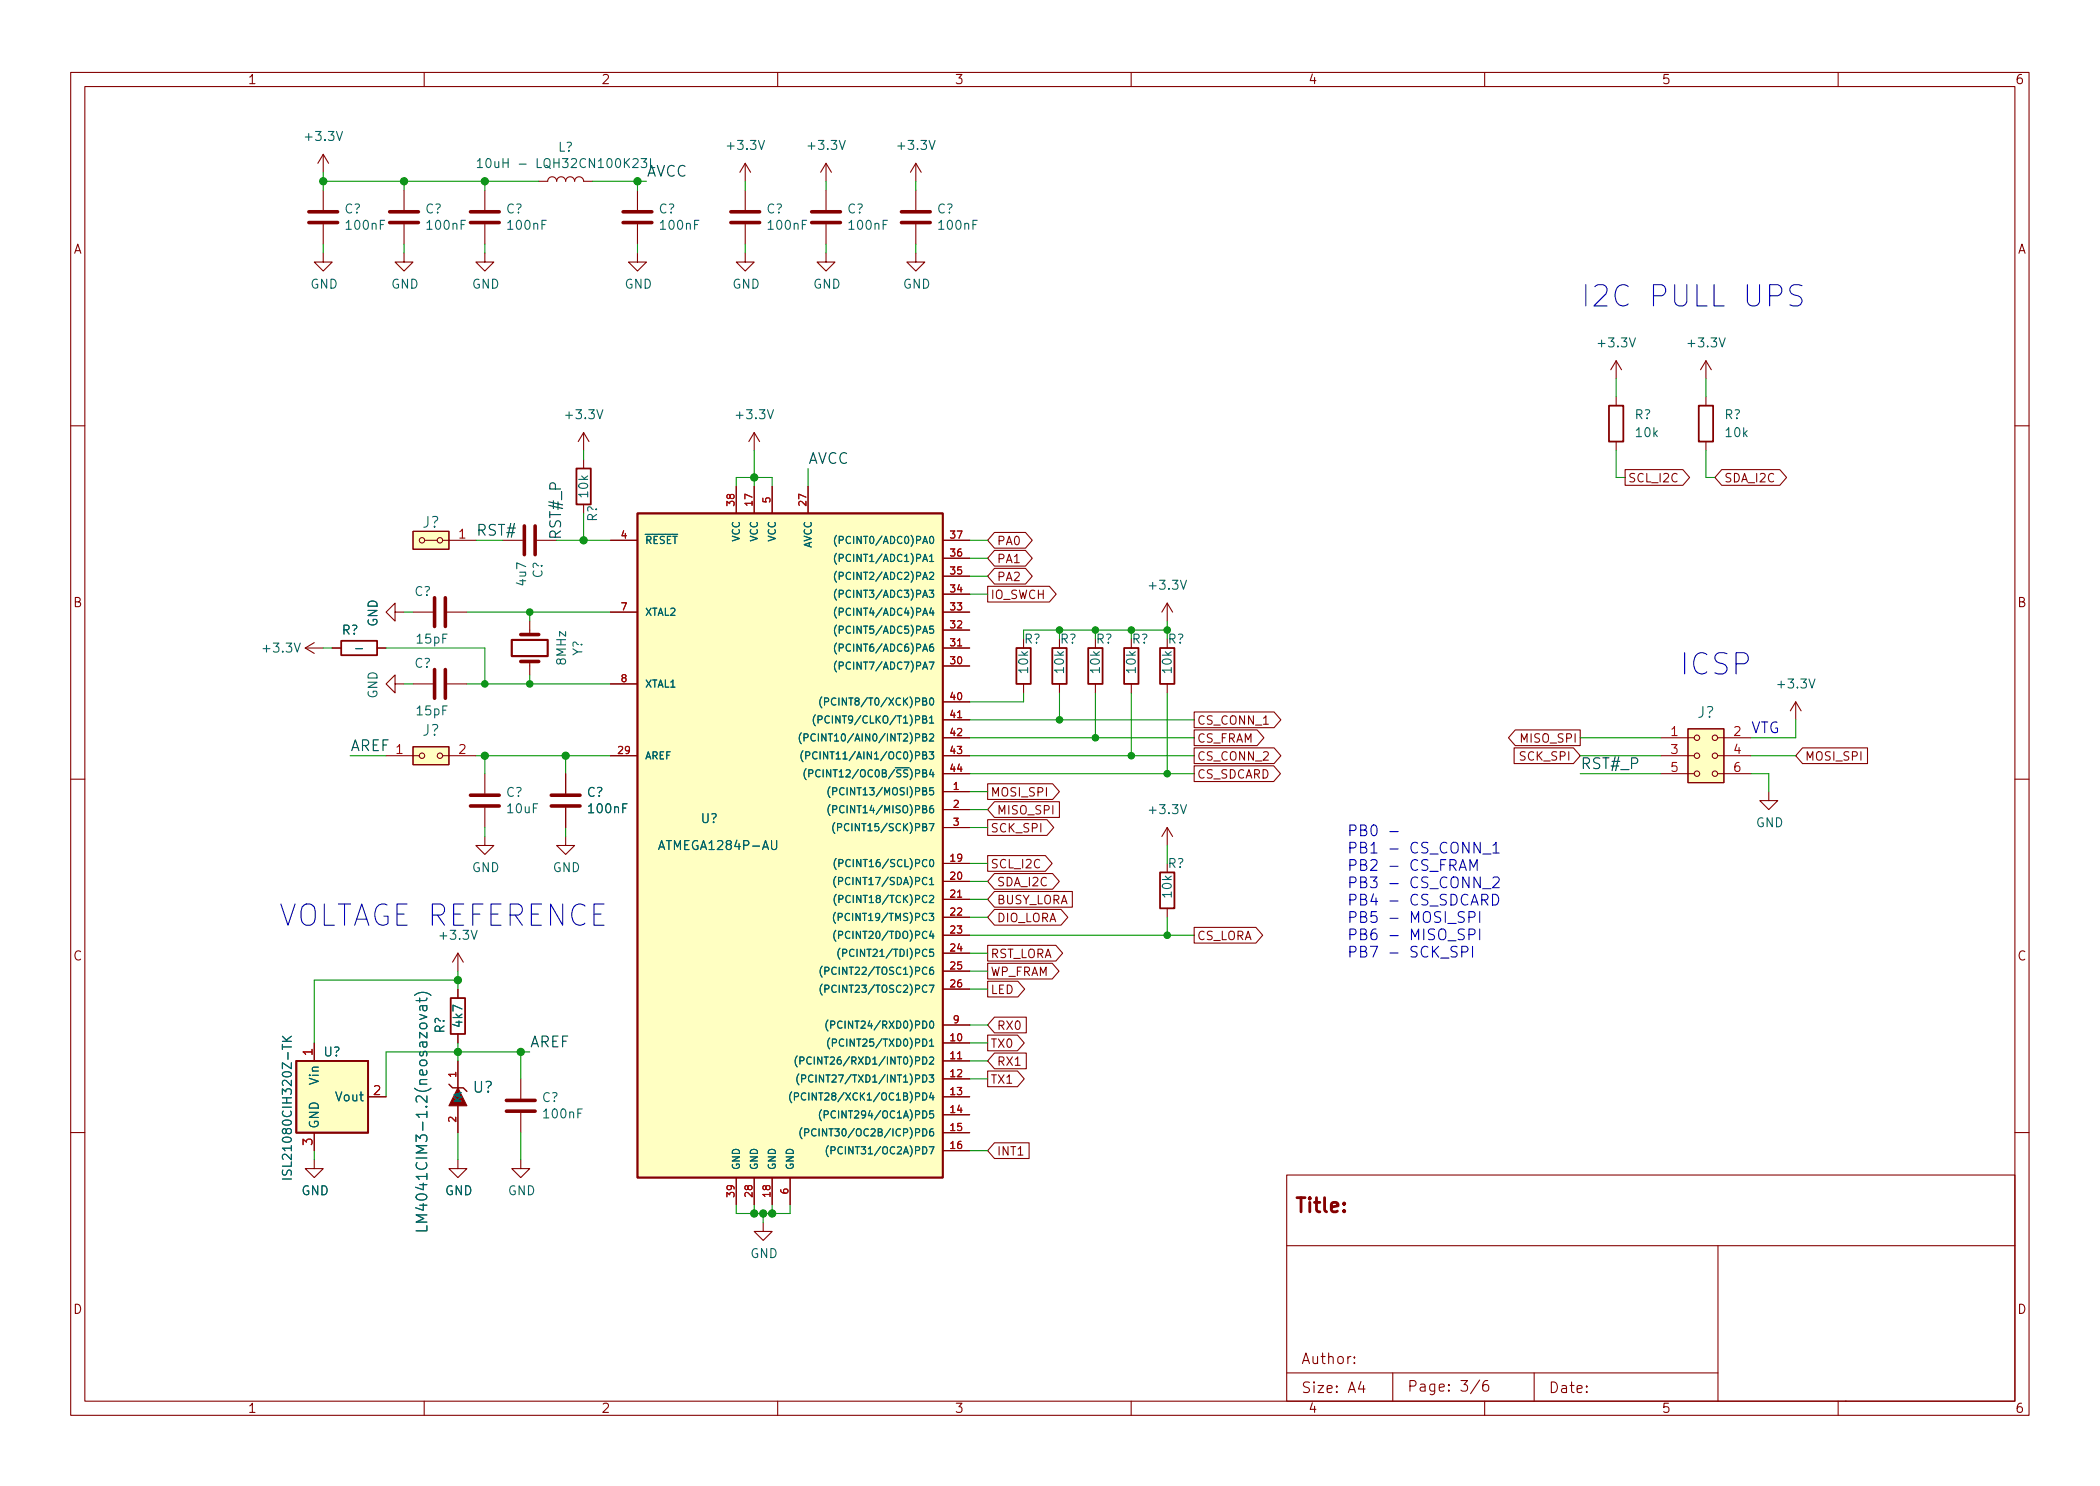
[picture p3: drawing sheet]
<svg xmlns="http://www.w3.org/2000/svg" width="297mm" height="210mm" viewBox="0 0 297 210" stroke-linecap="round" stroke-linejoin="round" font-family="sans-serif">
<g fill="none" stroke="#840000" stroke-width=".15">
<path d="M10 10.2h277v190.1h-277zM12 12.2h273v186.1h-273zM60 10.2v2M110 10.2v2M160 10.2v2M210 10.2v2M260 10.2v2M45.7 35.8v1.3h1.3l-1.3 1.2-1.3-1.2h1.3M45.7 21.8v2.6M45.7 26.9v2.8M45.7 31.7v2.8M45.7 21.8l-.7 1.3"/>
<path d="M45.7 21.8l.8 1.3M57.1 35.8v1.3h1.3l-1.3 1.2-1.2-1.2h1.2M57.1 26.9v2.8M57.1 31.7v2.8M68.6 35.8v1.3h1.2l-1.2 1.2-1.3-1.2h1.3M68.6 26.9v2.8M68.6 31.7v2.8M76.2 25.6h1.3a.64 .64 0 0 1 .6-.6 .64 .64 0 0 1 .6 .6 .64 .64 0 0 1 .7-.6 .64 .64 0 0 1 .6 .6 .64 .64 0 0 1 .6-.6 .64 .64 0 0 1 .7 .6 .64 .64 0 0 1 .6-.6 .64 .64 0 0 1 .6 .6h1.3M90.2 35.8v1.3h1.2l-1.2 1.2-1.3-1.2h1.3M90.2 26.9v2.8M90.2 31.7v2.8M105.4 35.8v1.3h1.3l-1.3 1.2-1.3-1.2h1.3"/>
<path d="M105.4 23.1v2.5M105.4 26.9v2.8M105.4 31.7v2.8M105.4 23.1l-.8 1.3M105.4 23.1l.8 1.3M116.8 35.8v1.3h1.3l-1.3 1.2-1.2-1.2h1.2M116.8 23.1l-.7 1.3M116.8 23.1v2.5M116.8 26.9v2.8M116.8 31.7v2.8M116.8 23.1l.8 1.3M129.5 35.8v1.3h1.3l-1.3 1.2-1.2-1.2h1.2"/>
<path d="M129.5 23.1l-.7 1.3M129.5 23.1v2.5M129.5 26.9v2.8M129.5 31.7v2.8M129.5 23.1l.8 1.3M228.6 51v2.6M228.6 56.1v1.3M228.6 51l-.8 1.3M228.6 51l.8 1.3M241.3 51v2.6M241.3 56.1v1.3M241.3 51l-.8 1.3"/>
<path d="M241.3 51l.8 1.3M10 60.2h2M58.4 75.2h5.1v2.5h-5.1zM60.1 76.4h1.7M62.6 76.4h4.7M71.1 76.4h2.8M75.9 76.4h2.8M82.5 61.2l-.7 1.3M82.5 61.2v2.5M82.5 65v1.3M82.5 61.2l.8 1.3M86.4 76.4h3.8"/>
<path d="M104.1 68.8v3.8M106.7 61.2v2.5M106.7 68.8v3.8M106.7 61.2l-.8 1.3M106.7 61.2l.7 1.3M109.2 68.8v3.8M114.3 68.8v3.8M133.3 79h3.9M133.3 76.4h3.9M140.7 77.9h4.4l.9 1.1-.9 1.1h-4.4l-1-1.1zM140.7 75.3h4.4l.9 1.1-.9 1.2h-4.4l-1-1.2zM228.6 62.5v1.2"/>
<path d="M229.9 66.4h8.1l1 1.2-1 1.1h-8.1zM241.3 62.5v1.2M243.5 66.4h8.3l.9 1.2-.9 1.1h-8.3l-.9-1.1zM285 60.2h2M43.2 91.7l1.2 .8M43.2 91.7h2.5M44.4 90.9l-1.2 .8M47 91.7h1.3M53.3 91.7h1.3M55.9 86.6v-1.3l-1.3 1.3 1.3 1.3v-1.3h1.2M55.9 96.8v-1.3l-1.3 1.3 1.3 1.2v-1.2h1.2M58.4 86.6h2.8"/>
<path d="M58.4 96.8h2.8M63.2 86.6h2.8M63.2 96.8h2.8M74.9 87.9v1.9M74.9 93.6v1.9M86.4 86.6h3.8M86.4 96.8h3.8M133.3 91.7h3.9M133.3 94.2h3.9M133.3 89.1h3.9M133.3 86.6h3.9M133.3 84.1h3.9"/>
<path d="M133.3 81.5h3.9M133.3 99.3h3.9M139.7 83h8.7l1 1.1-1 1.1h-8.7zM140.7 80.4h4.4l.9 1.1-.9 1.1h-4.4l-1-1.1zM144.8 90.4v1.3M144.8 96.8v1.2M149.9 90.4v1.3M149.9 96.8v1.2M154.9 90.4v1.3M154.9 96.8v1.2M160 90.4v1.3M160 96.8v1.2"/>
<path d="M165.1 85.3v2.6M165.1 90.4v1.3M165.1 96.8v1.2M165.1 85.3l-.8 1.3M165.1 85.3l.8 1.3M254 99.3l-.8 1.3M254 99.3v2.5M254 99.3l.8 1.3M10 110.2h2M54.6 106.9h4.7M58.4 105.7h5.1v2.5h-5.1zM62.6 106.9h4.7"/>
<path d="M68.6 118.4v1.2h1.2l-1.2 1.3-1.3-1.3h1.3M68.6 109.5v2.8M68.6 114.3v2.8M80 118.4v1.2h1.3l-1.3 1.3-1.3-1.3h1.3M80 109.5v2.8M80 114.3v2.8M86.4 106.9h3.8M133.3 112h3.9M133.3 114.5h3.9M133.3 106.9h3.9M133.3 117.1h3.9M133.3 101.8h3.9"/>
<path d="M133.3 104.4h3.9M133.3 109.5h3.9M139.7 116h8.4l1 1.1-1 1.1h-8.4zM139.7 110.9h9.2l1 1.1-1 1.1h-9.2zM140.7 113.4h9.2v2.3h-9.2l-1-1.2zM165.1 117.1v2.5M165.1 117.1l-.8 1.3M165.1 117.1l.8 1.3M168.9 103.3h8.9l1 1.1-1 1.1h-8.9zM168.9 108.4h11.3l.9 1.1-.9 1.1h-11.3zM168.9 105.8h11.3l1 1.1-1 1.1h-11.3zM168.9 100.7h11.3l1 1.1-1 1.2h-11.3z"/>
<path d="M214.2 105.8h8.4l.9 1.1-.9 1.1h-8.4zM214.3 103.3h9.2v2.2h-9.2l-.9-1.1zM234.9 106.9h4.7M234.9 104.4h4.7M234.9 109.5h4.7M238.8 103.1h5v7.6h-5zM243 106.9h4.6M243 104.4h4.6M243 109.5h4.6M250.2 112v1.3h1.3l-1.3 1.2-1.3-1.2h1.3M255 105.8h9.2v2.2h-9.2l-1-1.1zM285 110.2h2"/>
<path d="M64.8 134.9l-.8 1.2M64.8 134.9v2.5M64.8 139.9v1.3M64.8 134.9l.7 1.2M133.3 122.2h3.9M133.3 124.7h3.9M133.3 127.2h3.9M133.3 129.8h3.9M133.3 132.3h3.9M133.3 134.9h3.9M133.3 137.4h3.9M133.3 139.9h3.9"/>
<path d="M139.7 121.1h8.2l.9 1.1-.9 1.1h-8.2zM139.7 133.8h9.6l1 1.1-1 1.1h-9.6zM139.7 138.8h4.3l.9 1.1-.9 1.2h-4.3zM139.7 136.3h9.1l1 1.1-1 1.1h-9.1zM140.7 123.6h8.2l.9 1.1-.9 1.1h-8.2l-1-1.1zM140.7 128.7h9.4l.9 1.1-.9 1.1h-9.4l-1-1.1zM140.7 126.1h11v2.3h-11l-1-1.2zM165.1 122.2v1.2M165.1 128.5v1.3M168.9 131.2h8.7l1 1.1-1 1.1h-8.7zM44.4 147.6v2.5M52.1 155.2h2.5"/>
<path d="M64.8 146.3v1.3M64.8 150.1v3.8M64.8 156.5v3.8M73.7 152.6v2.8M73.7 157.5v2.8M133.3 147.6h3.9M133.3 150.1h3.9M133.3 152.6h3.9M133.3 155.2h3.9M133.3 157.7h3.9M133.3 145h3.9M139.7 146.5h4.2l1 1.1-1 1.1h-4.2z"/>
<path d="M139.7 151.5h4.2l1 1.1-1 1.2h-4.2zM140.7 149h4.5v2.2h-4.5l-1-1.1zM140.7 143.9h4.5v2.2h-4.5l-1-1.1zM10 160.2h2M44.4 164.1v1.2h1.3l-1.3 1.3-1.2-1.3h1.2M44.4 160.3v2.5M64.8 164.1v1.2h1.2l-1.2 1.3-1.3-1.3h1.3M73.7 164.1v1.2h1.2l-1.2 1.3-1.3-1.3h1.3M104.1 166.6v3.8M106.7 166.6v3.8M107.9 173v1.2h1.3l-1.3 1.3-1.2-1.3h1.2M109.2 166.6v3.8"/>
<path d="M111.8 166.6v3.8M133.3 160.3h3.9M133.3 162.8h3.9M140.7 161.7h4.9v2.2h-4.9l-1-1.1zM182 166.3h103v32h-103zM182 176.3h103M243 176.3v22M285 160.2h2M60 198.3v2M110 198.3v2M160 198.3v2M182 194.3h61"/>
<path d="M191.6 192.8v.1h-.1l.1-.1v.1M191.6 192v.1h-.1l.1-.1v.1M192.5 195.5l-.4 1h1M192.9 196v1M197 194.3v4M209.3 195.3l-1.3 1.9M210 198.3v2M210.4 195.3a.59 .59 0 0 0-.7 .7v.5l.2 .3h.4l.2-.1 .1-.5-.2-.2-.4-.1-.3 .3M217 194.3v4M260 198.3v2M261 198.3h.1"/>
<circle cx="59.7" cy="76.4" r=".38"/>
<circle cx="62.2" cy="76.4" r=".38"/>
<circle cx="59.7" cy="106.9" r=".38"/>
<circle cx="62.2" cy="106.9" r=".38"/>
<circle cx="240" cy="104.4" r=".38"/>
<circle cx="240" cy="109.5" r=".38"/>
<circle cx="240" cy="106.9" r=".38"/>
<circle cx="242.6" cy="106.9" r=".38"/>
<circle cx="242.6" cy="109.5" r=".38"/>
<circle cx="242.6" cy="104.4" r=".38"/>
</g>
<g fill="none" stroke="#840000" stroke-width=".25">
<path d="M227.6 57.4h2v5.1h-2zM240.3 57.4h2v5.1h-2zM81.5 66.3h2.1v5.1h-2.1zM90.2 72.6h43.1v94h-43.1zM48.3 90.7h5v2h-5zM143.8 91.7h2v5.1h-2zM148.8 91.7h2.1v5.1h-2.1zM153.9 91.7h2.1v5.1h-2.1zM159 91.7h2v5.1h-2zM164.1 91.7h2v5.1h-2zM164.1 123.4h2v5.1h-2zM41.9 150.1h10.2v10.2h-10.2z"/>
<path d="M63.8 141.2h2v5.1h-2z"/>
</g>
<g fill="none" stroke="#840000" stroke-width=".51">
<path d="M43.7 31.5h4.1M43.7 30h4.1M55.1 31.5h4.1M55.1 30h4.1M66.5 31.5h4.1M66.5 30h4.1M88.1 31.5h4.1M88.1 30h4.1M103.4 31.5h4M103.4 30h4M114.8 31.5h4.1M114.8 30h4.1"/>
<path d="M127.5 31.5h4.1M127.5 30h4.1M74.2 74.4v4.1M75.7 74.4v4.1M61.5 84.6v4M61.5 94.7v4.1M63 84.6v4M63 94.7v4.1M73.7 89.8h2.5M73.7 93.6h2.5M66.5 114h4.1M66.5 112.5h4.1"/>
<path d="M78 114h4M78 112.5h4M71.6 157.2h4.1M71.6 155.7h4.1"/>
</g>
<g fill="#ffffc2" stroke="#ffffc2" stroke-width=".14">
<path d="M90.2 72.6h43.1v94h-43.1z"/>
<path d="M41.9 150.1h10.2v10.2h-10.2z"/>
<path d="M58.4 105.7h5.1v2.5h-5.1z"/>
<path d="M58.4 75.2h5.1v2.5h-5.1z"/>
<path d="M238.8 103.1h5v7.6h-5z"/>
</g>
<g fill="none" stroke="#006464" stroke-width=".15">
<path d="M67.5 22.8l.4-.4v1.3M67.5 23.7h.7M68.9 22.6l.1-.2a.68 .68 0 0 1 .3 1.2l-.1 .1a.69 .69 0 0 1-.3-1.1zM90.7 22.4h.8l-.5 .5 .4 .1v.6l-.2 .1h-.3l-.2-.1M92 22.4v1.3h.6M118.3 78.3a1.17 1.17 0 0 0 0 1.5M118.3 75.7a1.17 1.17 0 0 0 0 1.6M118.7 79l.5-.1 .1-.1-.1-.3-.5-.1v1M118.7 76.4h.5l.1-.2-.1-.2-.5-.1v1M116.2 98.6a1.17 1.17 0 0 0 0 1.6M116.6 99.3l.5-.1 .1-.1v-.3h-.6v1M118.2 98.8a.48 .48 0 0 0-.6 .4 .48 .48 0 0 0 .4 .6l.2-.1"/>
<path d="M118.3 93.5a1.17 1.17 0 0 0 0 1.6M118.3 91a1.17 1.17 0 0 0 0 1.5M118.3 88.4a1.17 1.17 0 0 0 0 1.6M118.3 85.9a1.17 1.17 0 0 0 0 1.6M118.3 83.4a1.17 1.17 0 0 0 0 1.5M118.3 80.8a1.17 1.17 0 0 0 0 1.6M118.7 94.2h.5l.1-.2-.1-.2-.5-.1v1M118.7 91.7l.5-.1 .1-.1-.1-.3-.5-.1v1M118.7 89.1h.5l.1-.2-.1-.2-.5-.1v1M118.7 86.6l.5-.1 .1-.1-.1-.3h-.5v1M118.7 84h.5l.1-.1-.1-.3-.5-.1v1M118.7 81.5h.5l.1-.2-.1-.2-.5-.1v1"/>
<path d="M109.1 118.9v1.1l.3 .2 .3-.1 .2-.1v-1.1M113.3 103.7a1.17 1.17 0 0 0 0 1.5M113.6 106.2a1.17 1.17 0 0 0 0 1.6M113.7 104.4l.5-.1 .1-.1v-.3l-.6-.1v1M114 106.9h.5l.1-.2-.1-.2-.5-.1v1M114 108.8a1.17 1.17 0 0 0 0 1.5M114.4 109.4h.5l.1-.1-.1-.3-.5-.1v1M115.3 101.1a1.17 1.17 0 0 0 0 1.6M115.3 103.9a.48 .48 0 0 0-.6 .4 .48 .48 0 0 0 .4 .5h.2M115.6 106.5a.48 .48 0 0 0-.7 .3 .48 .48 0 0 0 .5 .6l.2-.1M115.7 101.8h.5l.1-.2-.1-.2-.5-.1v1M117.3 101.4a.48 .48 0 0 0-.7 .3 .48 .48 0 0 0 .5 .6l.2-.1"/>
<path d="M117.4 111.3a1.17 1.17 0 0 0 0 1.6M117.4 113.8a1.17 1.17 0 0 0 0 1.6M117.8 112l.5-.1 .1-.1-.1-.3h-.5v1M117.8 114.5h.5l.1-.2-.1-.2-.5-.1v1M118.1 116.4a1.17 1.17 0 0 0 0 1.5M118.5 117.1l.5-.1v-.1v-.3l-.5-.1v1M116.3 136.7a1.17 1.17 0 0 0 0 1.6M116.3 139.2a1.17 1.17 0 0 0 0 1.6M116.7 137.4l.5-.1 .1-.1-.1-.3h-.5v1M116.7 139.9h.5l.1-.2-.1-.2-.5-.1v1M118.2 129.1a1.17 1.17 0 0 0 0 1.5M118.2 124a1.17 1.17 0 0 0 0 1.6"/>
<path d="M118.2 131.6a1.17 1.17 0 0 0 0 1.6M118.3 121.5a1.17 1.17 0 0 0 0 1.5M118.3 126.5a1.17 1.17 0 0 0 0 1.6M118.6 129.8l.4-.1 .1-.1v-.3l-.5-.1v1M118.6 124.7l.5-.1 .1-.1-.1-.3h-.5v1M118.6 132.3h.5l.1-.2-.1-.2-.5-.1v1M118.7 122.1h.4l.1-.1v-.3l-.5-.1v1M118.7 127.2h.4l.1-.2v-.2l-.5-.1v1M118.8 134.2a1.17 1.17 0 0 0 0 1.5M119.2 134.8h.5l.1-.1-.1-.3-.5-.1v1M39.9 147.3h1.3M39.9 146.6l.8 .7"/>
<path d="M41.2 146.6l-.7 .6M58.6 140.8a1.75 1.75 0 0 1 2.4 0M59.4 141.2v.6M59.7 142.3l.1 .5a.3 .3 0 0 0 .3 .2 .3 .3 0 0 0 .3-.2l-.1-.5M60.4 142.3l-1 .1v.1v.4M60.4 141.2l-.1 .3-.1 .1h-1.3M112 154.5a1.17 1.17 0 0 0 0 1.5M112.4 155.2l.5-.1 .1-.1-.1-.3-.5-.1v1M112.8 149.4a1.17 1.17 0 0 0 0 1.6M113 151.9a1.17 1.17 0 0 0 0 1.6M113.1 150.1l.5-.1 .1-.1v-.3h-.6v1M113.4 152.6h.5l.1-.2-.1-.2-.5-.1v1"/>
<path d="M113.4 159.6a1.17 1.17 0 0 0 0 1.5M114 154.7a.48 .48 0 0 0-.7 .4 .48 .48 0 0 0 .5 .5h.2M114.7 149.6a.48 .48 0 0 0-.6 .4 .48 .48 0 0 0 .5 .6l.1-.1M115 152.2a.48 .48 0 0 0-.7 .3 .48 .48 0 0 0 .5 .6l.2-.1M115.4 159.8a.48 .48 0 0 0-.6 .3 .48 .48 0 0 0 .4 .6l.2-.1M116.2 157a1.17 1.17 0 0 0 0 1.6M116.6 157.7h.5l.1-.2-.1-.2-.5-.1v1M117.1 144.3a1.17 1.17 0 0 0 0 1.6M117.4 146.9a1.17 1.17 0 0 0 0 1.5M117.5 145h.5l.1-.2-.1-.2-.5-.1v1M117.7 147.5h.5l.1-.1v-.3l-.6-.1v1M39.9 166.8h1.3"/>
<path d="M40 165.5l-.1 .5 .3 .3 .3-.1 .2-.6h.4l.1 .2v.5M60.4 173.4v.8h-1.5M60.4 171.9h-1.5l1 .5-1 .5h1.5M113.8 160.2h.5l.1-.1v-.3l-.6-.1v1M117.2 162.1a1.17 1.17 0 0 0 0 1.6M117.5 162.8l.5-.1 .1-.1v-.3h-.6v1"/>
</g>
<path d="M64.8 153.9l1.2 2.6h-2.5z" fill="#840000" stroke="#840000" stroke-width=".15"/>
<path d="M63.5 153.4l.5 .5h1.5l.5 .5" fill="none" stroke="#840000" stroke-width=".2"/>
<path d="M72.4 90.5h5.1v2.3h-5.1z" fill="none" stroke="#840000" stroke-width=".3"/>
<g fill="none" stroke="#0000c2" stroke-width=".15">
<path d="M254.9 40.4l-.4-.1h-.8a.73 .73 0 0 0-.5 .7 .73 .73 0 0 0 .5 .7 1.09 1.09 0 0 1 1.2 .7 .76 .76 0 0 1-.6 .9h-.7l-.4-.2M196.6 117.7h1.2M211.2 119.6l.4-.4v1.5M206.1 134l-.2-.1-.5 .1a.36 .36 0 0 0-.2 .3 .36 .36 0 0 0 .3 .3 .56 .56 0 0 1 .6 .4l-.1 .3-.2 .1-.6-.1M206.4 123.2l.5-1.6 .5 1.6M206.5 122.7h.8M206.8 134.7h.5a.41 .41 0 0 0 .3-.4 .41 .41 0 0 0-.3-.4h-.5v1.5M207.1 129.1l-.2-.1-.5 .1a.36 .36 0 0 0-.1 .3 .36 .36 0 0 0 .2 .3 .56 .56 0 0 1 .6 .4l-.1 .3-.2 .1-.5-.1M207.1 131.5l-.2-.1-.5 .1a.36 .36 0 0 0-.1 .4 .36 .36 0 0 0 .2 .3 .56 .56 0 0 1 .6 .3l-.1 .3-.2 .2-.5-.1M207.8 129.8h.6a.41 .41 0 0 0 .3-.4 .41 .41 0 0 0-.3-.4h-.6v1.5M207.8 132.2h.6a.41 .41 0 0 0 .3-.4 .41 .41 0 0 0-.3-.4h-.6v1.6M207.9 123.2v-1.6l.5 1.1 .5-1.1v1.6"/>
<path d="M208.3 133.9v1.5M209.3 129v1.5M209.3 131.4v1.6M209.6 127.3h.6a.41 .41 0 0 0 .3-.4 .41 .41 0 0 0-.3-.4h-.6v1.6M209.7 120.8h1.2M209.7 125.7h1.2M210 127.3l.5 .8M211.1 126.5a.8 .8 0 0 1 .9 .5 .8 .8 0 0 1-.3 1l-.6 .1zM211.2 124.2l.2-.1 .5 .1a.41 .41 0 0 1 .1 .5l-.9 .9h1M211.2 120.7h.9"/>
</g>
<g fill="none" stroke="#009600" stroke-width=".15">
<path d="M45.7 25.6h30.5M45.7 24.4v2.5M45.7 34.5v1.3M57.1 25.6v1.3M57.1 34.5v1.3M68.6 25.6v1.3M68.6 34.5v1.3M83.8 25.6h7.6M90.2 25.6v1.3M90.2 34.5v1.3M105.4 25.6v1.3M105.4 34.5v1.3"/>
<path d="M116.8 25.6v1.3M116.8 34.5v1.3M129.5 25.6v1.3M129.5 34.5v1.3M228.6 53.6v2.5M241.3 53.6v2.5M67.3 76.4h3.8M78.7 76.4h7.7M82.5 63.7v1.3M82.5 72.6v3.8M104.1 68.8v-1.2h5.1v1.2M106.7 63.7v5.1"/>
<path d="M114.3 66.3v2.5M137.2 79h2.5M137.2 76.4h2.5M228.6 63.7v3.9h1.3M241.3 63.7v3.9h1.3M45.7 91.7h1.3M54.6 91.7h14v5.1M57.1 86.6h1.3M57.1 96.8h1.3M66 86.6h20.4M66 96.8h20.4M74.9 86.6v1.3"/>
<path d="M74.9 95.5v1.3M137.2 81.5h2.5M137.2 84.1h2.5M144.8 98v1.3h-7.6M149.9 98v3.8M154.9 98v6.4M160 98v8.9M165.1 87.9v1.2h-20.3M165.1 98v11.5M49.5 106.9h5.1M67.3 106.9h19.1M68.6 106.9v2.6"/>
<path d="M68.6 117.1v1.3M80 106.9v2.6M80 117.1v1.3M137.2 101.8h31.7M137.2 109.5h31.7M137.2 106.9h31.7M137.2 114.5h2.5M137.2 117.1h2.5M137.2 104.4h31.7M137.2 112h2.5M165.1 119.6v2.6M223.5 109.5h11.4"/>
<path d="M223.5 106.9h11.4M223.5 104.4h11.4M247.6 109.5h2.6v2.5M247.6 106.9h6.4M254 101.8v2.6h-6.4M64.8 138.7h-20.4v8.9M64.8 137.4v2.5M137.2 122.2h2.5M137.2 137.4h2.5M137.2 139.9h2.5M137.2 124.7h2.5M137.2 134.9h2.5"/>
<path d="M137.2 129.8h2.5M137.2 127.2h2.5M137.2 132.3h31.7M165.1 129.8v2.5M64.8 147.6v2.5M73.7 148.8v3.8M74.9 148.8h-20.3v6.4M137.2 147.6h2.5M137.2 145h2.5M137.2 152.6h2.5M137.2 150.1h2.5M44.4 162.8v1.3"/>
<path d="M64.8 160.3v3.8M73.7 160.3v3.8M104.1 170.4v1.3h7.7v-1.3M106.7 170.4v1.3M107.9 171.7v1.3M109.2 170.4v1.3M137.2 162.8h2.5"/>
</g>
<g fill="#009600" stroke="#009600" stroke-width=".15">
<circle cx="80" cy="106.9" r=".51"/>
<circle cx="74.9" cy="96.8" r=".46"/>
<circle cx="106.7" cy="67.6" r=".51"/>
<circle cx="74.9" cy="86.6" r=".46"/>
<circle cx="68.6" cy="96.8" r=".46"/>
<circle cx="82.6" cy="76.4" r=".51"/>
<circle cx="73.7" cy="148.8" r=".51"/>
<circle cx="109.2" cy="171.7" r=".51"/>
<circle cx="108" cy="171.7" r=".51"/>
<circle cx="106.7" cy="171.7" r=".51"/>
<circle cx="90.2" cy="25.6" r=".51"/>
<circle cx="57.2" cy="25.6" r=".51"/>
<circle cx="68.6" cy="25.6" r=".51"/>
<circle cx="45.7" cy="25.6" r=".51"/>
<circle cx="64.8" cy="138.7" r=".51"/>
<circle cx="68.6" cy="106.9" r=".51"/>
<circle cx="64.8" cy="148.8" r=".51"/>
<circle cx="165.1" cy="132.3" r=".46"/>
<circle cx="149.9" cy="89.1" r=".46"/>
<circle cx="154.9" cy="89.1" r=".46"/>
<circle cx="165.1" cy="89.1" r=".46"/>
<circle cx="160" cy="89.1" r=".46"/>
<circle cx="149.9" cy="101.8" r=".46"/>
<circle cx="154.9" cy="104.4" r=".46"/>
<circle cx="160" cy="106.9" r=".46"/>
<circle cx="165.1" cy="109.5" r=".46"/>
</g>
<g font-size="4.2" fill="#0000c2">
<text x="223.5" y="43.4">I2C PULL UPS</text>
<text x="237.5" y="95.5">ICSP</text>
<text x="39.4" y="131.1">VOLTAGE REFERENCE</text>
</g>
<text font-size="2.8" fill="#840000" x="183" y="171.6">Title:</text>
<g font-size="2.1" fill="#0f0f0f">
<text x="91.4" y="25">AVCC</text>
<text x="114.3" y="65.6">AVCC</text>
<text x="67.3" y="75.8">RST#</text>
<text x="79.4" y="76.4" transform="rotate(-90 79.4 76.4)">RST#_P</text>
<text x="49.5" y="106.3">AREF</text>
<text x="223.5" y="108.8">RST#_P</text>
<text x="74.9" y="148.2">AREF</text>
</g>
<g font-size="2.1" fill="#006464">
<text x="59.7" y="74.7">J?</text>
<text x="240.1" y="101.6">J?</text>
<text x="59.7" y="104.1">J?</text>
<text x="66.9" y="154.6">U?</text>
<text x="60.5" y="172" transform="rotate(-90 60.5 172)">LM4041CIM3-1.2(neosazovat)</text>
</g>
<g font-size="2.1" fill="#0000c2">
<text x="247.6" y="103.7">VTG</text>
<text x="190.5" y="118.3">PB0 -</text>
<text x="190.5" y="120.8">PB1 - CS_CONN_1</text>
<text x="190.5" y="123.2">PB2 - CS_FRAM</text>
<text x="190.5" y="125.7">PB3 - CS_CONN_2</text>
<text x="190.5" y="128.1">PB4 - CS_SDCARD</text>
<text x="190.5" y="130.6">PB5 - MOSI_SPI</text>
<text x="190.5" y="133">PB6 - MISO_SPI</text>
<text x="190.5" y="135.5">PB7 - SCK_SPI</text>
</g>
<g font-size="2.1" fill="#840000">
<text x="184" y="193">Author:</text>
<text x="184" y="197.1">Size: A4</text>
<text x="199" y="196.9">Page: 3/6</text>
<text x="219" y="197.1">Date:</text>
</g>
<g font-size="1.8" fill="#840000">
<text x="35" y="11.9">1</text>
<text x="85" y="11.9">2</text>
<text x="135" y="11.9">3</text>
<text x="185" y="11.9">4</text>
<text x="235" y="11.9">5</text>
<text x="285" y="11.9">6</text>
<text x="10.3" y="35.9">A</text>
<text x="285.3" y="35.9">A</text>
<text x="10.3" y="85.9">B</text>
<text x="285.3" y="85.9">B</text>
<text x="10.3" y="135.9">C</text>
<text x="285.3" y="135.9">C</text>
<text x="10.3" y="185.9">D</text>
<text x="285.3" y="185.9">D</text>
<text x="35" y="199.9">1</text>
<text x="85" y="199.9">2</text>
<text x="135" y="199.9">3</text>
<text x="185" y="199.9">4</text>
<text x="235" y="199.9">5</text>
<text x="285" y="199.9">6</text>
</g>
<g font-size="1.8" fill="#006464">
<text x="43.4" y="19.9">+3.3V</text>
<text x="69.3" y="23.8">10uH - LQH32CN100K23L</text>
<text x="78.9" y="21.5">L?</text>
<text x="103.1" y="21.2">+3.3V</text>
<text x="114.5" y="21.2">+3.3V</text>
<text x="127.2" y="21.2">+3.3V</text>
<text x="48.7" y="30.2">C?</text>
<text x="49.1" y="32.5">100nF</text>
<text x="60.2" y="30.2">C?</text>
<text x="60.5" y="32.5">100nF</text>
<text x="71.6" y="30.2">C?</text>
<text x="72" y="32.5">100nF</text>
<text x="93.2" y="30.2">C?</text>
<text x="93.5" y="32.5">100nF</text>
<text x="108.4" y="30.2">C?</text>
<text x="108.8" y="32.5">100nF</text>
<text x="119.8" y="30.2">C?</text>
<text x="120.2" y="32.5">100nF</text>
<text x="132.5" y="30.2">C?</text>
<text x="132.9" y="32.5">100nF</text>
<text x="43.9" y="40.8">GND</text>
<text x="55.3" y="40.8">GND</text>
<text x="66.7" y="40.8">GND</text>
<text x="88.3" y="40.8">GND</text>
<text x="103.6" y="40.8">GND</text>
<text x="115" y="40.8">GND</text>
<text x="127.7" y="40.8">GND</text>
<text x="226.3" y="49.1">+3.3V</text>
<text x="239" y="49.1">+3.3V</text>
<text x="80.2" y="59.3">+3.3V</text>
<text x="104.3" y="59.3">+3.3V</text>
<text x="231.2" y="59.3">R?</text>
<text x="243.9" y="59.3">R?</text>
<text x="231.5" y="61.8">10k</text>
<text x="244.2" y="61.8">10k</text>
<text x="83.2" y="70.3" transform="rotate(-90 83.2 70.3)">10k</text>
<text x="84.5" y="73.8" transform="rotate(-90 84.5 73.8)">R?</text>
<text x="74.4" y="82.8" transform="rotate(-90 74.4 82.8)">4u7</text>
<text x="76.7" y="81.8" transform="rotate(-90 76.7 81.8)">C?</text>
<text x="162.8" y="83.4">+3.3V</text>
<text x="48.4" y="89.8">R?</text>
<text x="53.4" y="88.7" transform="rotate(-90 53.4 88.7)">GND</text>
<text x="58.6" y="84.3">C?</text>
<text x="37.4" y="92.3">+3.3V</text>
<text x="50.5" y="92.3">-</text>
<text x="58.6" y="94.5">C?</text>
<text x="59" y="91.1">15pF</text>
<text x="80.1" y="94" transform="rotate(-90 80.1 94)">8MHz</text>
<text x="82.4" y="92.8" transform="rotate(-90 82.4 92.8)">Y?</text>
<text x="145.4" y="95.2" transform="rotate(-90 145.4 95.2)">10k</text>
<text x="150.5" y="95.2" transform="rotate(-90 150.5 95.2)">10k</text>
<text x="155.6" y="95.2" transform="rotate(-90 155.6 95.2)">10k</text>
<text x="160.7" y="95.2" transform="rotate(-90 160.7 95.2)">10k</text>
<text x="165.7" y="95.2" transform="rotate(-90 165.7 95.2)">10k</text>
<text x="53.4" y="98.9" transform="rotate(-90 53.4 98.9)">GND</text>
<text x="59" y="101.2">15pF</text>
<text x="251.7" y="97.4">+3.3V</text>
<text x="71.6" y="112.7">C?</text>
<text x="83" y="112.7">C?</text>
<text x="71.8" y="115.1">10uF</text>
<text x="83.4" y="115.1">100nF</text>
<text x="99.2" y="116.5">U?</text>
<text x="162.8" y="115.2">+3.3V</text>
<text x="248.4" y="117">GND</text>
<text x="66.7" y="123.4">GND</text>
<text x="78.2" y="123.4">GND</text>
<text x="93.6" y="120.3">ATMEGA1284P-AU</text>
<text x="165.2" y="122.8">R?</text>
<text x="165.7" y="126.9" transform="rotate(-90 165.7 126.9)">10k</text>
<text x="62.4" y="133">+3.3V</text>
<text x="45.8" y="149.5">U?</text>
<text x="62.9" y="146.2" transform="rotate(-90 62.9 146.2)">R?</text>
<text x="65.4" y="145.2" transform="rotate(-90 65.4 145.2)">4k7</text>
<text x="45.1" y="153.4" transform="rotate(-90 45.1 153.4)">Vin</text>
<text x="47.6" y="155.8">Vout</text>
<text x="76.7" y="155.9">C?</text>
<text x="45.1" y="159.8" transform="rotate(-90 45.1 159.8)">GND</text>
<text x="77" y="158.2">100nF</text>
<text x="41.3" y="165.6" transform="rotate(-90 41.3 165.6)">ISL21080CIH320Z-TK</text>
<text x="42.6" y="169.1">GND</text>
<text x="62.9" y="169.1">GND</text>
<text x="71.8" y="169.1">GND</text>
<text x="106.1" y="178">GND</text>
</g>
<g font-size="1.8" fill="#a90000">
<text x="64.9" y="76.2">1</text>
<text x="56" y="106.7">1</text>
<text x="64.9" y="106.7">2</text>
<text x="236.4" y="104.1">1</text>
<text x="236.4" y="106.7">3</text>
<text x="245.3" y="104.1">2</text>
<text x="245.3" y="106.7">4</text>
<text x="236.4" y="109.2">5</text>
<text x="245.3" y="109.2">6</text>
<text x="44.2" y="149.3" transform="rotate(-90 44.2 149.3)">1</text>
<text x="52.8" y="154.9">2</text>
<text x="44.2" y="162" transform="rotate(-90 44.2 162)">3</text>
</g>
<g font-size="1.8" fill="#009600">
<text x="144.9" y="91.1">R?</text>
<text x="149.9" y="91.1">R?</text>
<text x="155" y="91.1">R?</text>
<text x="160.1" y="91.1">R?</text>
<text x="165.2" y="91.1">R?</text>
</g>
<g font-size="1.7" fill="#840000">
<text x="230.2" y="68.2">SCL_I2C</text>
<text x="243.8" y="68.2">SDA_I2C</text>
<text x="141" y="77.1">PA0</text>
<text x="141" y="79.7">PA1</text>
<text x="141" y="82.2">PA2</text>
<text x="140.1" y="84.8">IO_SWCH</text>
<text x="169.3" y="105.1">CS_FRAM</text>
<text x="169.3" y="107.6">CS_CONN_2</text>
<text x="169.3" y="102.5">CS_CONN_1</text>
<text x="215.1" y="107.6">SCK_SPI</text>
<text x="215.3" y="105.1">MISO_SPI</text>
<text x="255.3" y="107.6">MOSI_SPI</text>
<text x="140.1" y="112.7">MOSI_SPI</text>
<text x="169.3" y="110.2">CS_SDCARD</text>
<text x="140.1" y="117.8">SCK_SPI</text>
<text x="141" y="115.2">MISO_SPI</text>
<text x="140.1" y="122.9">SCL_I2C</text>
<text x="141" y="125.4">SDA_I2C</text>
<text x="141" y="130.5">DIO_LORA</text>
<text x="141" y="127.9">BUSY_LORA</text>
<text x="140.1" y="135.6">RST_LORA</text>
<text x="169.3" y="133">CS_LORA</text>
<text x="140.1" y="140.6">LED</text>
<text x="140.1" y="138.1">WP_FRAM</text>
<text x="140.1" y="148.3">TX0</text>
<text x="141" y="145.7">RX0</text>
<text x="140.1" y="153.3">TX1</text>
<text x="141" y="150.8">RX1</text>
<text x="141" y="163.5">INT1</text>
</g>
<g font-size="1.4" fill="#a90000">
<text x="103.9" y="71.5" transform="rotate(-90 103.9 71.5)">38</text>
<text x="106.4" y="71.5" transform="rotate(-90 106.4 71.5)">17</text>
<text x="109" y="71.1" transform="rotate(-90 109 71.1)">5</text>
<text x="114" y="71.5" transform="rotate(-90 114 71.5)">27</text>
<text x="87.9" y="76.2">4</text>
<text x="134.5" y="76.2">37</text>
<text x="134.5" y="83.8">34</text>
<text x="134.5" y="81.3">35</text>
<text x="134.5" y="78.7">36</text>
<text x="87.9" y="86.4">7</text>
<text x="134.5" y="88.9">32</text>
<text x="134.5" y="86.4">33</text>
<text x="134.5" y="94">30</text>
<text x="134.5" y="91.4">31</text>
<text x="87.9" y="96.5">8</text>
<text x="134.5" y="99.1">40</text>
<text x="134.5" y="101.6">41</text>
<text x="87.5" y="106.7">29</text>
<text x="134.5" y="104.1">42</text>
<text x="134.5" y="106.7">43</text>
<text x="134.5" y="109.2">44</text>
<text x="134.9" y="111.8">1</text>
<text x="134.9" y="114.3">2</text>
<text x="134.9" y="116.8">3</text>
<text x="134.5" y="121.9">19</text>
<text x="134.5" y="124.5">20</text>
<text x="134.5" y="127">21</text>
<text x="134.5" y="129.5">22</text>
<text x="134.5" y="132.1">23</text>
<text x="134.5" y="134.6">24</text>
<text x="134.5" y="137.2">25</text>
<text x="134.5" y="139.7">26</text>
<text x="134.5" y="147.3">10</text>
<text x="134.5" y="149.9">11</text>
<text x="134.9" y="144.8">9</text>
<text x="64.5" y="152.4" transform="rotate(-90 64.5 152.4)">1</text>
<text x="134.5" y="152.4">12</text>
<text x="134.5" y="154.9">13</text>
<text x="64.5" y="158.8" transform="rotate(-90 64.5 158.8)">2</text>
<text x="134.5" y="157.5">14</text>
<text x="134.5" y="160">15</text>
<text x="134.5" y="162.6">16</text>
<text x="103.9" y="169.3" transform="rotate(-90 103.9 169.3)">39</text>
<text x="106.4" y="169.3" transform="rotate(-90 106.4 169.3)">28</text>
<text x="109" y="169.3" transform="rotate(-90 109 169.3)">18</text>
<text x="111.5" y="168.9" transform="rotate(-90 111.5 168.9)">6</text>
</g>
<g font-size="1.4" fill="#006464">
<text x="91.2" y="77">~{RESET}</text>
<text x="104.6" y="76.6" transform="rotate(-90 104.6 76.6)">VCC</text>
<text x="107.2" y="76.6" transform="rotate(-90 107.2 76.6)">VCC</text>
<text x="109.7" y="76.6" transform="rotate(-90 109.7 76.6)">VCC</text>
<text x="114.8" y="77.7" transform="rotate(-90 114.8 77.7)">AVCC</text>
<text x="119.4" y="77">(PCINT0/ADC0)PA0</text>
<text x="119.4" y="82">(PCINT2/ADC2)PA2</text>
<text x="119.4" y="79.5">(PCINT1/ADC1)PA1</text>
<text x="91.2" y="87.1">XTAL2</text>
<text x="119.4" y="89.7">(PCINT5/ADC5)PA5</text>
<text x="119.4" y="87.1">(PCINT4/ADC4)PA4</text>
<text x="119.4" y="84.6">(PCINT3/ADC3)PA3</text>
<text x="119.4" y="94.7">(PCINT7/ADC7)PA7</text>
<text x="119.4" y="92.2">(PCINT6/ADC6)PA6</text>
<text x="91.2" y="97.3">XTAL1</text>
<text x="118.2" y="99.8">(PCINT8/T0/XCK)PB0</text>
<text x="91.2" y="107.4">AREF</text>
<text x="115.7" y="104.9">(PCINT10/AIN0/INT2)PB2</text>
<text x="115.9" y="107.4">(PCINT11/AIN1/OC0)PB3</text>
<text x="117.2" y="102.4">(PCINT9/CLKO/T1)PB1</text>
<text x="115.1" y="110">(PCINT12/OC0B/~{SS})PB4</text>
<text x="118.8" y="112.5">(PCINT13/MOSI)PB5</text>
<text x="118.8" y="115.1">(PCINT14/MISO)PB6</text>
<text x="119.4" y="117.6">(PCINT15/SCK)PB7</text>
<text x="119.4" y="125.2">(PCINT17/SDA)PC1</text>
<text x="119.6" y="122.7">(PCINT16/SCL)PC0</text>
<text x="119.4" y="130.3">(PCINT19/TMS)PC3</text>
<text x="119.5" y="127.8">(PCINT18/TCK)PC2</text>
<text x="117.7" y="137.9">(PCINT22/TOSC1)PC6</text>
<text x="119.4" y="132.8">(PCINT20/TDO)PC4</text>
<text x="120.1" y="135.4">(PCINT21/TDI)PC5</text>
<text x="117.7" y="140.5">(PCINT23/TOSC2)PC7</text>
<text x="118.7" y="145.5">(PCINT24/RXD0)PD0</text>
<text x="118.8" y="148.1">(PCINT25/TXD0)PD1</text>
<text x="65.3" y="156" transform="rotate(-90 65.3 156)">KA</text>
<text x="114.3" y="155.7">(PCINT28/XCK1/OC1B)PD4</text>
<text x="115.2" y="150.6">(PCINT26/RXD1/INT0)PD2</text>
<text x="115.4" y="153.2">(PCINT27/TXD1/INT1)PD3</text>
<text x="115.7" y="160.8">(PCINT30/OC2B/ICP)PD6</text>
<text x="117.7" y="158.2">(PCINT294/OC1A)PD5</text>
<text x="104.6" y="165.6" transform="rotate(-90 104.6 165.6)">GND</text>
<text x="107.2" y="165.6" transform="rotate(-90 107.2 165.6)">GND</text>
<text x="109.7" y="165.6" transform="rotate(-90 109.7 165.6)">GND</text>
<text x="112.3" y="165.6" transform="rotate(-90 112.3 165.6)">GND</text>
<text x="118.5" y="163.3">(PCINT31/OC2A)PD7</text>
</g>
</svg>
